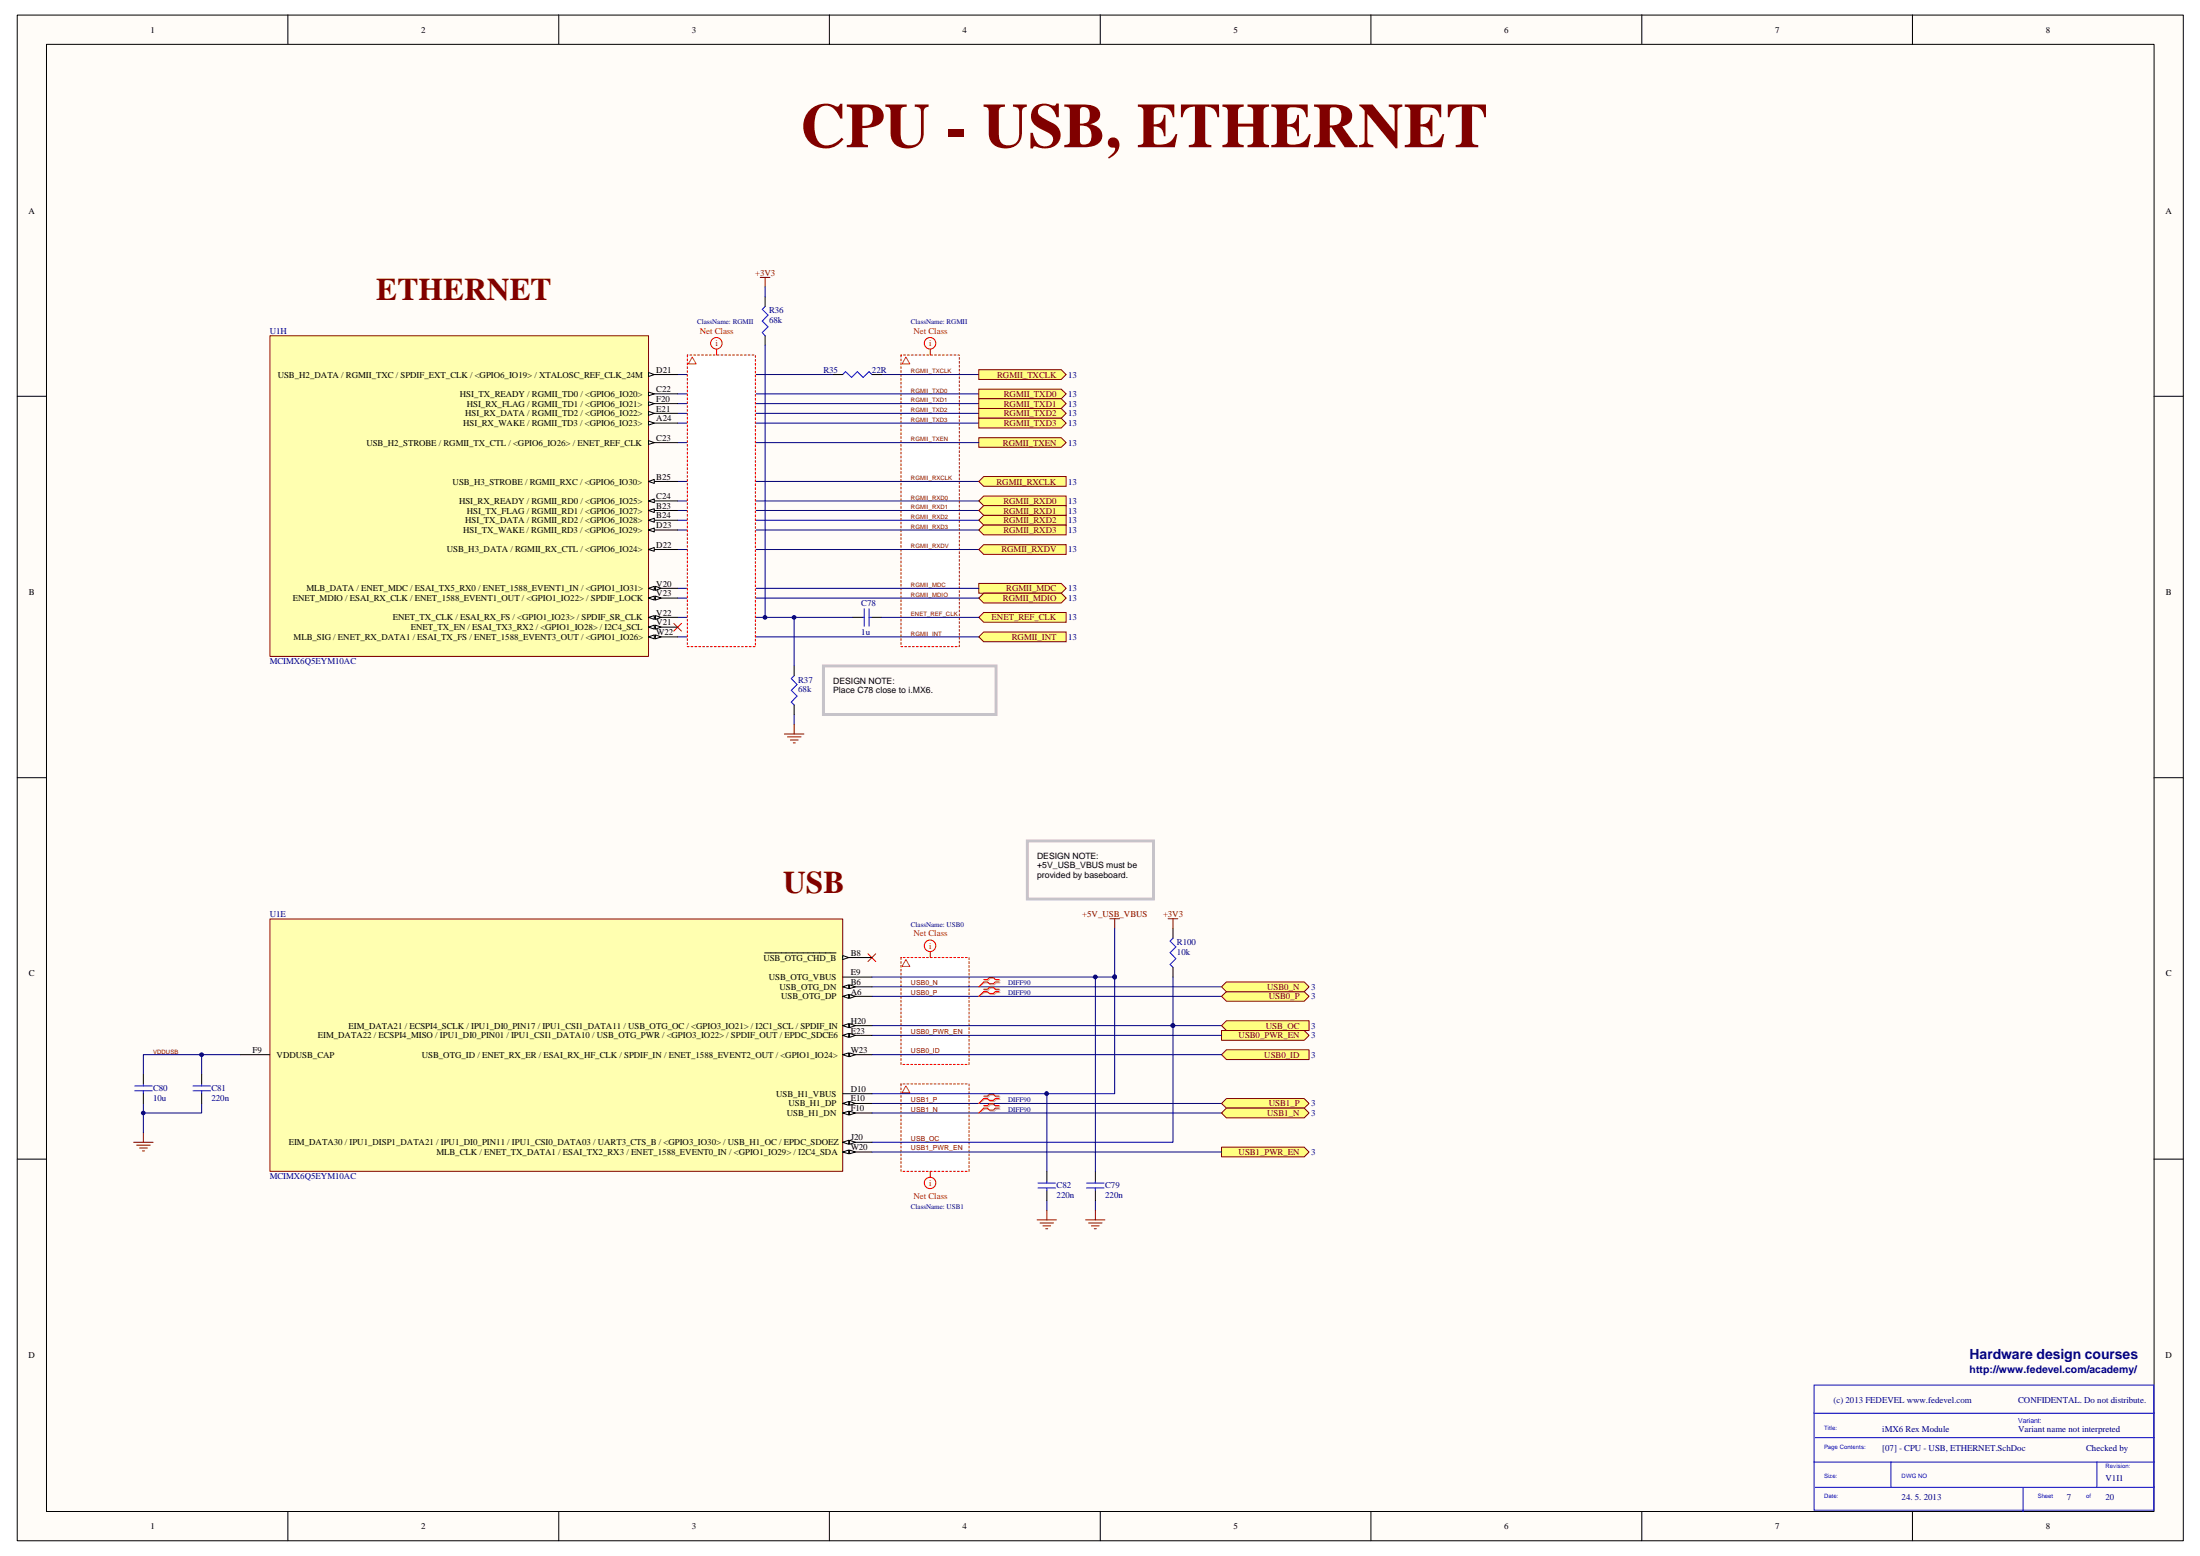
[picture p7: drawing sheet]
<svg xmlns="http://www.w3.org/2000/svg" width="420mm" height="297mm" viewBox="0 0 420 297" stroke-linecap="round" stroke-linejoin="round" font-family="sans-serif">
<path d="M3.3 2.9h413.7v291.2h-413.7z" fill="#fffcf8"/>
<path d="M3.3 2.9h413.7v291.2h-413.7z" fill="none" stroke="#000" stroke-width=".19"/>
<path d="M8.9 8.5h402.5v280h-402.5z" fill="#fffcf8"/>
<g fill="none" stroke="#000" stroke-width=".19">
<path d="M8.9 8.5h402.5v280h-402.5zM55 2.8v5.6M106.7 2.8v5.6M158.4 2.8v5.6M210.1 2.8v5.6M261.8 2.8v5.6M313.6 2.8v5.6M365.2 2.8v5.6M3.3 75.6h5.5M411.4 75.6h5.6M3.3 148.5h5.5M411.4 148.5h5.6"/>
<path d="M3.3 221.3h5.5M411.4 221.3h5.6M55 288.5v5.6M106.7 288.5v5.6M158.4 288.5v5.6M210.1 288.5v5.6M261.8 288.5v5.6M313.6 288.5v5.6M365.2 288.5v5.6"/>
</g>
<path d="M172.1 67.8h11.1v55.6h-11.1z" fill-rule="evenodd" fill="#fff"/>
<path d="M172.1 67.8h11.1v55.6h-11.1z" fill="none" stroke="#f00" stroke-width=".19" stroke-dasharray=".4 .4"/>
<path d="M173 68.2l.8 1.3h-1.5z" fill="none" stroke="#f33" stroke-width=".19"/>
<path d="M172.1 182.8h13v20.4h-13z" fill-rule="evenodd" fill="#fff"/>
<path d="M172.1 182.8h13v20.4h-13z" fill="none" stroke="#f00" stroke-width=".19" stroke-dasharray=".4 .4"/>
<path d="M173 183.2l.8 1.3h-1.5z" fill="none" stroke="#f33" stroke-width=".19"/>
<path d="M172.1 206.9h13v16.7h-13z" fill-rule="evenodd" fill="#fff"/>
<path d="M172.1 206.9h13v16.7h-13z" fill="none" stroke="#f00" stroke-width=".19" stroke-dasharray=".4 .4"/>
<path d="M173 207.3l.8 1.3h-1.5z" fill="none" stroke="#f33" stroke-width=".19"/>
<path d="M38.5 201.3v3.8" fill="none" stroke="#000080" stroke-width=".19"/>
<circle cx="38.5" cy="201.3" r=".35" fill="#000080"/>
<g fill="none" stroke="#000080" stroke-width=".19">
<path d="M38.5 210.7v1.8h-11.1M199.9 229.2v1.9M209.2 229.2v1.9"/>
<circle cx="38.5" cy="201.3" r=".35"/>
</g>
<g fill="none" stroke="#800000" stroke-width=".19">
<path d="M25.5 218.1h3.7M26.1 218.6h2.6M26.7 219.2h1.4M27.2 219.7h.4M27.4 216.2v1.9M198.1 232.9h3.6M198.6 233.5h2.6M199.2 234h1.4M199.7 234.6h.4M199.9 231.1v1.8M207.3 232.9h3.7M207.9 233.5h2.6"/>
<path d="M208.4 234h1.5M209 234.6h.4M209.2 231.1v1.8"/>
</g>
<circle cx="27.4" cy="212.5" r=".35" fill="#000080"/>
<g fill="none" stroke="#000080" stroke-width=".19">
<path d="M129.4 75.2h57.5M129.4 77h57.5M129.4 78.9h57.5M168.4 71.5h18.5M129.4 80.8h57.5M129.4 91.9h57.5M129.4 95.6h57.5M129.4 97.5h57.5M129.4 99.3h57.5M129.4 101.2h57.5M129.4 104.9h57.5M151.7 136.4v1.9"/>
<path d="M27.4 210.7v5.5M45.9 201.3h-18.5v3.8"/>
<circle cx="27.4" cy="212.5" r=".35"/>
</g>
<path d="M145.2 53h1.9M146.1 53v1.8M151.7 138.3v1.8M149.8 140.1h3.7M150.4 140.7h2.6M150.9 141.3h1.5M151.5 141.8h.4" fill="none" stroke="#800000" stroke-width=".19"/>
<path d="M157.3 127.1h32.9v9.3h-32.9z" fill="none" stroke="#c6c3c6" stroke-width=".56"/>
<path d="M186.9 70.6h15.8l.9 .9-.9 .9h-15.8z" fill-rule="evenodd" fill="#ffff80"/>
<path d="M186.9 70.6h15.8l.9 .9-.9 .9h-15.8z" fill="none" stroke="#800000" stroke-width=".19"/>
<path d="M186.9 74.3h15.8l.9 .9-.9 .9h-15.8z" fill-rule="evenodd" fill="#ffff80"/>
<path d="M186.9 74.3h15.8l.9 .9-.9 .9h-15.8z" fill="none" stroke="#800000" stroke-width=".19"/>
<path d="M186.9 76.1h15.8l.9 .9-.9 1h-15.8z" fill-rule="evenodd" fill="#ffff80"/>
<path d="M186.9 76.1h15.8l.9 .9-.9 1h-15.8z" fill="none" stroke="#800000" stroke-width=".19"/>
<path d="M186.9 78h15.8l.9 .9-.9 .9h-15.8z" fill-rule="evenodd" fill="#ffff80"/>
<path d="M186.9 78h15.8l.9 .9-.9 .9h-15.8z" fill="none" stroke="#800000" stroke-width=".19"/>
<path d="M186.9 79.8h15.8l.9 1-.9 .9h-15.8z" fill-rule="evenodd" fill="#ffff80"/>
<path d="M186.9 79.8h15.8l.9 1-.9 .9h-15.8z" fill="none" stroke="#800000" stroke-width=".19"/>
<path d="M186.9 83.6h15.8l.9 .9-.9 .9h-15.8z" fill-rule="evenodd" fill="#ffff80"/>
<path d="M186.9 83.6h15.8l.9 .9-.9 .9h-15.8z" fill="none" stroke="#800000" stroke-width=".19"/>
<path d="M186.9 91.9l1-.9h15.7v1.8h-15.7z" fill-rule="evenodd" fill="#ffff80"/>
<path d="M186.9 91.9l1-.9h15.7v1.8h-15.7z" fill="none" stroke="#800000" stroke-width=".19"/>
<path d="M186.9 95.6l1-.9h15.7v1.8h-15.7z" fill-rule="evenodd" fill="#ffff80"/>
<path d="M186.9 95.6l1-.9h15.7v1.8h-15.7z" fill="none" stroke="#800000" stroke-width=".19"/>
<path d="M186.9 97.5l1-1h15.7v1.9h-15.7z" fill-rule="evenodd" fill="#ffff80"/>
<path d="M186.9 97.5l1-1h15.7v1.9h-15.7z" fill="none" stroke="#800000" stroke-width=".19"/>
<path d="M186.9 99.3l1-.9h15.7v1.8h-15.7z" fill-rule="evenodd" fill="#ffff80"/>
<path d="M186.9 99.3l1-.9h15.7v1.8h-15.7z" fill="none" stroke="#800000" stroke-width=".19"/>
<path d="M186.9 101.2l1-1h15.7v1.9h-15.7z" fill-rule="evenodd" fill="#ffff80"/>
<path d="M186.9 101.2l1-1h15.7v1.9h-15.7z" fill="none" stroke="#800000" stroke-width=".19"/>
<path d="M186.9 104.9l1-.9h15.7v1.8h-15.7z" fill-rule="evenodd" fill="#ffff80"/>
<path d="M186.9 104.9l1-.9h15.7v1.8h-15.7z" fill="none" stroke="#800000" stroke-width=".19"/>
<path d="M186.9 111.4h15.8l.9 .9-.9 .9h-15.8z" fill-rule="evenodd" fill="#ffff80"/>
<path d="M186.9 111.4h15.8l.9 .9-.9 .9h-15.8z" fill="none" stroke="#800000" stroke-width=".19"/>
<path d="M186.9 114.2l1-1h14.8l.9 1-.9 .9h-14.8z" fill-rule="evenodd" fill="#ffff80"/>
<path d="M186.9 114.2l1-1h14.8l.9 1-.9 .9h-14.8z" fill="none" stroke="#800000" stroke-width=".19"/>
<path d="M186.9 121.6l1-1h15.7v1.9h-15.7z" fill-rule="evenodd" fill="#ffff80"/>
<path d="M186.9 121.6l1-1h15.7v1.9h-15.7z" fill="none" stroke="#800000" stroke-width=".19"/>
<path d="M186.9 117.9l1-1h15.7v1.9h-15.7z" fill-rule="evenodd" fill="#ffff80"/>
<path d="M186.9 117.9l1-1h15.7v1.9h-15.7z" fill="none" stroke="#800000" stroke-width=".19"/>
<g fill="none" stroke="#f00" stroke-width=".19">
<path d="M177.7 66.7v1.1"/>
<circle cx="177.6" cy="65.5" r="1.1"/>
</g>
<path d="M160.9 71.5l.6-.5 1.1 1.1 1.1-1.1 1.1 1.1 1.2-1.1 .5 .5" fill="none" stroke="#00f" stroke-width=".19"/>
<path d="M159.1 71.5h1.8M166.5 71.5h1.9" fill="none" stroke="#000" stroke-width=".19"/>
<path d="M129.4 71.5h29.7M129.4 84.5h57.5M129.4 114.2h57.5M129.4 112.3h57.5M129.4 121.6h57.5" fill="none" stroke="#000080" stroke-width=".19"/>
<path d="M233.3 196.7h15.8l.9 1-.9 .9h-15.8z" fill-rule="evenodd" fill="#ffff80"/>
<path d="M233.3 196.7h15.8l.9 1-.9 .9h-15.8z" fill="none" stroke="#800000" stroke-width=".19"/>
<path d="M166.5 190.2h66.8M166.5 188.4h66.8" fill="none" stroke="#000080" stroke-width=".19"/>
<path d="M233.3 190.2l.9-.9h14.9l.9 .9-.9 .9h-14.9z" fill-rule="evenodd" fill="#ffff80"/>
<path d="M233.3 190.2l.9-.9h14.9l.9 .9-.9 .9h-14.9z" fill="none" stroke="#800000" stroke-width=".19"/>
<path d="M233.3 188.4l.9-.9h14.9l.9 .9-.9 .9h-14.9z" fill-rule="evenodd" fill="#ffff80"/>
<path d="M233.3 188.4l.9-.9h14.9l.9 .9-.9 .9h-14.9z" fill="none" stroke="#800000" stroke-width=".19"/>
<path d="M188 187.2h.8l.3-.4h.8l.4 .4h.7M188 189h.8l.3-.4h.8l.4 .4h.7M191 187.6h-.7l-.4 .4h-.8l-.3-.4h-.8l-1.1 .8M191 189.5h-.7l-.4 .4h-.8l-.3-.4h-.8l-1.1 .7" fill="none" stroke="#d0a19e" stroke-width=".19"/>
<path d="M187.9 187h.7l.4-.4h.7l.4 .4h.7M187.9 188.8h.7l.4-.3h.7l.4 .3h.7M190.8 187.5h-.7l-.4 .3h-.7l-.4-.3h-.7l-1 .9M190.8 189.3h-.7l-.4 .4h-.7l-.4-.4h-.7l-1 .9" fill="none" stroke="#f00" stroke-width=".19"/>
<path d="M166.5 197.7h66.8M166.5 195.8h57.5" fill="none" stroke="#000080" stroke-width=".19"/>
<circle cx="224" cy="195.8" r=".36" fill="#000080"/>
<circle cx="224" cy="195.8" r=".36" fill="none" stroke="#000080" stroke-width=".19"/>
<path d="M233.3 201.3l.9-.9h15.8v1.9h-15.8z" fill-rule="evenodd" fill="#ffff80"/>
<path d="M233.3 201.3l.9-.9h15.8v1.9h-15.8z" fill="none" stroke="#800000" stroke-width=".19"/>
<path d="M166.5 201.3h66.8" fill="none" stroke="#000080" stroke-width=".19"/>
<path d="M233.3 219h15.8l.9 .9-.9 1h-15.8z" fill-rule="evenodd" fill="#ffff80"/>
<path d="M233.3 219h15.8l.9 .9-.9 1h-15.8z" fill="none" stroke="#800000" stroke-width=".19"/>
<path d="M166.5 212.5h66.8M166.5 210.7h66.8" fill="none" stroke="#000080" stroke-width=".19"/>
<path d="M233.3 210.7l.9-1h14.9l.9 1-.9 .8h-14.9z" fill-rule="evenodd" fill="#ffff80"/>
<path d="M233.3 210.7l.9-1h14.9l.9 1-.9 .8h-14.9z" fill="none" stroke="#800000" stroke-width=".19"/>
<path d="M233.3 212.5l.9-1h14.9l.9 1-.9 .9h-14.9z" fill-rule="evenodd" fill="#ffff80"/>
<path d="M233.3 212.5l.9-1h14.9l.9 1-.9 .9h-14.9z" fill="none" stroke="#800000" stroke-width=".19"/>
<path d="M188 209.4h.8l.3-.4h.8l.4 .4h.7M188 211.3h.8l.3-.4h.8l.4 .4h.7M191 209.9h-.7l-.4 .4h-.8l-.3-.4h-.8l-1.1 .8M191 211.8h-.7l-.4 .3h-.8l-.3-.3h-.8l-1.1 .7" fill="none" stroke="#d0a19e" stroke-width=".19"/>
<g fill="none" stroke="#f00" stroke-width=".19">
<path d="M128.7 119l1.5 1.5M130.2 119l-1.5 1.5M165.8 182.1l1.4 1.5M167.2 182.1l-1.4 1.5M177.7 181.7v1.1M187.9 209.3h.7l.4-.4h.7l.4 .4h.7M187.9 211.1h.7l.4-.4h.7l.4 .4h.7M190.8 209.7h-.7l-.4 .4h-.7l-.4-.4h-.7l-1 1M190.8 211.5h-.7l-.4 .4h-.7l-.4-.4h-.7l-1 1M177.7 223.6v1.1"/>
<circle cx="177.6" cy="180.5" r="1.1"/>
<circle cx="177.6" cy="225.8" r="1.09"/>
</g>
<path d="M166.5 219.9h66.8M199.9 208.8v14.8" fill="none" stroke="#000080" stroke-width=".19"/>
<path d="M196.2 160.5h24.1v11.1h-24.1z" fill="none" stroke="#c6c3c6" stroke-width=".56"/>
<g fill="none" stroke="#00f" stroke-width=".19">
<path d="M146.1 58.5l-.5 .6 1.1 1.1-1.1 1.1 1.1 1.1-1.1 1.1 .5 .6M164.7 117.9h.3M165 116.2v3.3M166 117.9h.5M166 116.2v3.3M151.7 129l-.6 .5 1.1 1.2-1.1 1.1 1.1 1.1-1.1 1.1 .6 .6M25.7 208.2h3.4M25.7 207.3h3.4M27.4 206.9v.4M27.4 208.2v.6M36.9 208.2h3.3M36.9 207.3h3.3"/>
<path d="M38.5 206.9v.4M38.5 208.2v.6M198.2 226.8h3.4M198.2 225.8h3.4M199.9 225.5v.3M199.9 226.8v.5M207.5 226.8h3.4M207.5 225.8h3.4M209.2 225.5v.3M209.2 226.8v.5"/>
</g>
<g fill="none" stroke="#000" stroke-width=".19">
<path d="M146.1 56.6v1.9M146.1 64.1v1.8M162.8 117.9h1.9M166.5 117.9h1.9M151.7 127.1v1.9M151.7 134.6v1.8M27.4 205.1v1.8M27.4 208.8v1.9M38.5 205.1v1.8M38.5 208.8v1.9M199.9 223.6v1.9M199.9 227.3v1.9"/>
<path d="M209.2 223.6v1.9M209.2 227.3v1.9"/>
</g>
<circle cx="199.9" cy="208.8" r=".35" fill="#000080"/>
<g fill="none" stroke="#000080" stroke-width=".19">
<path d="M146.1 54.8v1.8M146.1 65.9v52M129.4 117.9h33.4M168.4 117.9h18.5"/>
<circle cx="199.9" cy="208.8" r=".35"/>
</g>
<path d="M212 175.4h1.8M212.9 175.4v1.8" fill="none" stroke="#800000" stroke-width=".19"/>
<circle cx="146.1" cy="117.9" r=".35" fill="#000080"/>
<g fill="none" stroke="#000080" stroke-width=".19">
<path d="M151.7 117.9v9.2"/>
<circle cx="146.1" cy="117.9" r=".35"/>
</g>
<circle cx="151.7" cy="117.9" r=".35" fill="#000080"/>
<g fill="none" stroke="#000080" stroke-width=".19">
<path d="M209.2 186.5v37.1M224 186.5v31.6h-57.5"/>
<circle cx="151.7" cy="117.9" r=".35"/>
</g>
<path d="M224 179.1l-.5 .6 1.1 1.1-1.1 1.1 1.1 1.1-1.1 1.1 .5 .6" fill="none" stroke="#00f" stroke-width=".19"/>
<path d="M224 177.2v1.9M224 184.7v1.8" fill="none" stroke="#000" stroke-width=".19"/>
<path d="M223.1 175.4h1.8M224 175.4v1.8" fill="none" stroke="#800000" stroke-width=".19"/>
<circle cx="209.2" cy="186.5" r=".36" fill="#000080"/>
<g fill="none" stroke="#000080" stroke-width=".19">
<path d="M212.9 186.5v22.3h-46.4"/>
<circle cx="209.2" cy="186.5" r=".36"/>
</g>
<circle cx="212.9" cy="186.5" r=".35" fill="#000080"/>
<g fill="none" stroke="#000080" stroke-width=".19">
<path d="M166.5 186.5h46.4"/>
<circle cx="212.9" cy="186.5" r=".35"/>
</g>
<circle cx="212.9" cy="186.5" r=".35" fill="#000080"/>
<g fill="none" stroke="#000080" stroke-width=".19">
<path d="M212.9 177.2v9.3"/>
<circle cx="212.9" cy="186.5" r=".35"/>
</g>
<circle cx="212.9" cy="186.5" r=".35" fill="#000080"/>
<g fill="none" stroke="#000080" stroke-width=".19">
<path d="M224 195.8h9.3"/>
<circle cx="212.9" cy="186.5" r=".35"/>
</g>
<circle cx="224" cy="195.8" r=".36" fill="#000080"/>
<circle cx="224" cy="195.8" r=".36" fill="none" stroke="#000080" stroke-width=".19"/>
<path d="M233.3 195.8l.9-.9h15.8v1.8h-15.8z" fill-rule="evenodd" fill="#ffff80"/>
<path d="M233.3 195.8l.9-.9h15.8v1.8h-15.8z" fill="none" stroke="#800000" stroke-width=".19"/>
<path d="M51.6 64.1h72.3v61.2h-72.3z" fill="#ffffb0"/>
<path d="M51.6 64.1h72.3v61.2h-72.3z" fill="none" stroke="#800000" stroke-width=".19"/>
<path d="M123.9 71.5h5.5" fill="none" stroke="#000" stroke-width=".19"/>
<path d="M123.9 71.1l1.1 .4-1.1 .4z" fill="#fffcf8"/>
<path d="M123.9 71.1l1.1 .4-1.1 .4zM123.9 75.2h5.5" fill="none" stroke="#000" stroke-width=".19"/>
<path d="M123.9 74.8l1.1 .4-1.1 .4z" fill="#fffcf8"/>
<path d="M123.9 74.8l1.1 .4-1.1 .4zM123.9 77h5.5" fill="none" stroke="#000" stroke-width=".19"/>
<path d="M123.9 76.7l1.1 .3-1.1 .4z" fill="#fffcf8"/>
<path d="M123.9 76.7l1.1 .3-1.1 .4zM123.9 78.9h5.5" fill="none" stroke="#000" stroke-width=".19"/>
<path d="M123.9 78.5l1.1 .4-1.1 .4z" fill="#fffcf8"/>
<path d="M123.9 78.5l1.1 .4-1.1 .4zM123.9 80.8h5.5" fill="none" stroke="#000" stroke-width=".19"/>
<path d="M123.9 80.4l1.1 .4-1.1 .4z" fill="#fffcf8"/>
<path d="M123.9 80.4l1.1 .4-1.1 .4zM123.9 104.9h5.5" fill="none" stroke="#000" stroke-width=".19"/>
<path d="M123.9 104.9l1.1-.4v.7z" fill="#fffcf8"/>
<path d="M123.9 95.6h5.5M123.9 104.9l1.1-.4v.7z" fill="none" stroke="#000" stroke-width=".19"/>
<path d="M123.9 95.6l1.1-.4v.8z" fill="#fffcf8"/>
<path d="M123.9 95.6l1.1-.4v.8zM123.9 84.5h5.5" fill="none" stroke="#000" stroke-width=".19"/>
<path d="M123.9 84.1l1.1 .4-1.1 .3z" fill="#fffcf8"/>
<path d="M123.9 84.1l1.1 .4-1.1 .3zM123.9 97.5h5.5" fill="none" stroke="#000" stroke-width=".19"/>
<path d="M123.9 97.5l1.1-.4v.7z" fill="#fffcf8"/>
<path d="M123.9 97.5l1.1-.4v.7zM123.9 99.3h5.5" fill="none" stroke="#000" stroke-width=".19"/>
<path d="M123.9 99.3l1.1-.4v.8z" fill="#fffcf8"/>
<path d="M123.9 99.3l1.1-.4v.8zM123.9 101.2h5.5" fill="none" stroke="#000" stroke-width=".19"/>
<path d="M123.9 101.2l1.1-.4v.8z" fill="#fffcf8"/>
<path d="M123.9 91.9h5.5M123.9 101.2l1.1-.4v.8z" fill="none" stroke="#000" stroke-width=".19"/>
<path d="M123.9 91.9l1.1-.4v.8z" fill="#fffcf8"/>
<path d="M123.9 91.9l1.1-.4v.8zM123.9 112.3h5.5" fill="none" stroke="#000" stroke-width=".19"/>
<path d="M123.9 112.3l1.1-.4v.8z" fill="#fffcf8"/>
<path d="M123.9 112.3l1.1-.4v.8z" fill="none" stroke="#000" stroke-width=".19"/>
<path d="M125.2 111.9l1.1 .4-1.1 .4z" fill="#fffcf8"/>
<path d="M123.9 114.2h5.5M125.2 111.9l1.1 .4-1.1 .4z" fill="none" stroke="#000" stroke-width=".19"/>
<path d="M123.9 114.2l1.1-.4v.8z" fill="#fffcf8"/>
<path d="M123.9 114.2l1.1-.4v.8z" fill="none" stroke="#000" stroke-width=".19"/>
<path d="M125.2 113.8l1.1 .4-1.1 .4z" fill="#fffcf8"/>
<path d="M123.9 117.9h5.5M125.2 113.8l1.1 .4-1.1 .4z" fill="none" stroke="#000" stroke-width=".19"/>
<path d="M123.9 117.9l1.1-.4v.7z" fill="#fffcf8"/>
<path d="M123.9 117.9l1.1-.4v.7z" fill="none" stroke="#000" stroke-width=".19"/>
<path d="M125.2 117.5l1.1 .4-1.1 .3z" fill="#fffcf8"/>
<path d="M125.2 117.5l1.1 .4-1.1 .3zM123.9 121.6h5.5" fill="none" stroke="#000" stroke-width=".19"/>
<path d="M123.9 121.6l1.1-.4v.8z" fill="#fffcf8"/>
<path d="M123.9 121.6l1.1-.4v.8z" fill="none" stroke="#000" stroke-width=".19"/>
<path d="M125.2 121.2l1.1 .4-1.1 .4z" fill="#fffcf8"/>
<path d="M123.9 119.7h5.5M125.2 121.2l1.1 .4-1.1 .4z" fill="none" stroke="#000" stroke-width=".19"/>
<path d="M123.9 119.7l1.1-.4v.8z" fill="#fffcf8"/>
<path d="M123.9 119.7l1.1-.4v.8z" fill="none" stroke="#000" stroke-width=".19"/>
<path d="M125.2 119.3l1.1 .4-1.1 .4z" fill="#fffcf8"/>
<path d="M125.2 119.3l1.1 .4-1.1 .4z" fill="none" stroke="#000" stroke-width=".19"/>
<path d="M51.6 175.5h109.3v48.1h-109.3z" fill="#ffffb0"/>
<path d="M51.6 175.4h109.3v48.2h-109.3z" fill="none" stroke="#800000" stroke-width=".19"/>
<path d="M160.9 186.5h5.6M160.9 182.8h5.6" fill="none" stroke="#000" stroke-width=".19"/>
<path d="M160.9 182.4l1.2 .4-1.2 .4z" fill="#fffcf8"/>
<path d="M146 181.9h13.7M160.9 182.4l1.2 .4-1.2 .4zM160.9 188.4h5.6" fill="none" stroke="#000" stroke-width=".19"/>
<path d="M160.9 188.4l1.2-.4v.7z" fill="#fffcf8"/>
<path d="M160.9 188.4l1.2-.4v.7z" fill="none" stroke="#000" stroke-width=".19"/>
<path d="M162.3 188l1.1 .4-1.1 .3z" fill="#fffcf8"/>
<path d="M160.9 190.2h5.6M162.3 188l1.1 .4-1.1 .3z" fill="none" stroke="#000" stroke-width=".19"/>
<path d="M160.9 190.2l1.2-.3v.7z" fill="#fffcf8"/>
<path d="M160.9 190.2l1.2-.3v.7z" fill="none" stroke="#000" stroke-width=".19"/>
<path d="M162.3 189.9l1.1 .3-1.1 .4z" fill="#fffcf8"/>
<path d="M162.3 189.9l1.1 .3-1.1 .4zM160.9 210.7h5.6" fill="none" stroke="#000" stroke-width=".19"/>
<path d="M160.9 210.7l1.2-.4v.7z" fill="#fffcf8"/>
<path d="M160.9 210.7l1.2-.4v.7z" fill="none" stroke="#000" stroke-width=".19"/>
<path d="M162.3 210.3l1.1 .4-1.1 .3z" fill="#fffcf8"/>
<path d="M160.9 212.5h5.6M162.3 210.3l1.1 .4-1.1 .3z" fill="none" stroke="#000" stroke-width=".19"/>
<path d="M160.9 212.5l1.2-.4v.8z" fill="#fffcf8"/>
<path d="M160.9 212.5l1.2-.4v.8z" fill="none" stroke="#000" stroke-width=".19"/>
<path d="M162.3 212.1l1.1 .4-1.1 .4z" fill="#fffcf8"/>
<path d="M45.9 201.3h5.6M160.9 208.8h5.6M160.9 201.3h5.6M162.3 212.1l1.1 .4-1.1 .4z" fill="none" stroke="#000" stroke-width=".19"/>
<path d="M160.9 201.3l1.2-.3v.7z" fill="#fffcf8"/>
<path d="M160.9 201.3l1.2-.3v.7z" fill="none" stroke="#000" stroke-width=".19"/>
<path d="M162.3 201l1.1 .3-1.1 .4z" fill="#fffcf8"/>
<path d="M160.9 195.8h5.6M162.3 201l1.1 .3-1.1 .4z" fill="none" stroke="#000" stroke-width=".19"/>
<path d="M160.9 195.8l1.2-.4v.8z" fill="#fffcf8"/>
<path d="M160.9 195.8l1.2-.4v.8z" fill="none" stroke="#000" stroke-width=".19"/>
<path d="M162.3 195.4l1.1 .4-1.1 .4z" fill="#fffcf8"/>
<path d="M160.9 197.7h5.6M162.3 195.4l1.1 .4-1.1 .4z" fill="none" stroke="#000" stroke-width=".19"/>
<path d="M160.9 197.7l1.2-.4v.7z" fill="#fffcf8"/>
<path d="M160.9 197.7l1.2-.4v.7z" fill="none" stroke="#000" stroke-width=".19"/>
<path d="M162.3 197.3l1.1 .4-1.1 .3z" fill="#fffcf8"/>
<path d="M162.3 197.3l1.1 .4-1.1 .3zM160.9 219.9h5.6" fill="none" stroke="#000" stroke-width=".19"/>
<path d="M160.9 219.9l1.2-.4v.8z" fill="#fffcf8"/>
<path d="M160.9 219.9l1.2-.4v.8z" fill="none" stroke="#000" stroke-width=".19"/>
<path d="M162.3 219.5l1.1 .4-1.1 .4z" fill="#fffcf8"/>
<path d="M160.9 218.1h5.6M162.3 219.5l1.1 .4-1.1 .4z" fill="none" stroke="#000" stroke-width=".19"/>
<path d="M160.9 218.1l1.2-.4v.7z" fill="#fffcf8"/>
<path d="M160.9 218.1l1.2-.4v.7z" fill="none" stroke="#000" stroke-width=".19"/>
<path d="M162.3 217.7l1.1 .4-1.1 .3z" fill="#fffcf8"/>
<path d="M162.3 217.7l1.1 .4-1.1 .3z" fill="none" stroke="#000" stroke-width=".19"/>
<path d="M131.3 67.8h13v55.6h-13z" fill-rule="evenodd" fill="#fff"/>
<path d="M131.3 67.8h13v55.6h-13z" fill="none" stroke="#f00" stroke-width=".19" stroke-dasharray=".4 .4"/>
<path d="M132.2 68.2l.8 1.3h-1.5z" fill="none" stroke="#f33" stroke-width=".19"/>
<g fill="none" stroke="#f00" stroke-width=".19">
<path d="M136.9 66.7v1.1"/>
<circle cx="136.8" cy="65.5" r="1.1"/>
</g>
<path d="M346.4 264.4h64.9v23.9h-64.9zM346.4 269.8h65M346.4 279.1h65M346.7 274.4h64.7M361.1 279.1v4.8M400.5 279.1v4.8M346.7 283.9h64.7M386.4 283.9v4.6" fill="none" stroke="#00f" stroke-width=".19"/>
<text font-size="12.1" fill="#800000" x="152.8" y="28.1">CPU - USB, ETHERNET</text>
<g font-size="6" fill="#800000">
<text x="71.9" y="57.2">ETHERNET</text>
<text x="149.6" y="170.4">USB</text>
</g>
<text font-size="2.7" fill="#000080" x="376.2" y="259.4">Hardware design courses</text>
<text font-size="2" fill="#000080" x="376.2" y="262.2">http://www.fedevel.com/academy/</text>
<g font-size="1.7">
<text x="28.7" y="6.2">1</text>
<text x="80.4" y="6.2">2</text>
<text x="132.2" y="6.2">3</text>
<text x="183.8" y="6.2">4</text>
<text x="235.6" y="6.2">5</text>
<text x="287.3" y="6.2">6</text>
<text x="339" y="6.2">7</text>
<text x="390.7" y="6.2">8</text>
<text x="5.5" y="40.8">A</text>
<text x="413.6" y="40.8">A</text>
<text x="125.3" y="71.2">D21</text>
<text x="53" y="72.1">USB_H2_DATA / RGMII_TXC / SPDIF_EXT_CLK / &lt;GPIO6_IO19&gt; / XTALOSC_REF_CLK_24M</text>
<text x="87.8" y="75.8">HSI_TX_READY / RGMII_TD0 / &lt;GPIO6_IO20&gt;</text>
<text x="89.1" y="77.6">HSI_RX_FLAG / RGMII_TD1 / &lt;GPIO6_IO21&gt;</text>
<text x="125.3" y="76.7">F20</text>
<text x="125.3" y="74.8">C22</text>
<text x="88.5" y="81.4">HSI_RX_WAKE / RGMII_TD3 / &lt;GPIO6_IO23&gt;</text>
<text x="88.8" y="79.5">HSI_RX_DATA / RGMII_TD2 / &lt;GPIO6_IO22&gt;</text>
<text x="125.3" y="80.4">A24</text>
<text x="125.3" y="78.6">E21</text>
<text x="70" y="85">USB_H2_STROBE / RGMII_TX_CTL / &lt;GPIO6_IO26&gt; / ENET_REF_CLK</text>
<text x="125.3" y="84.1">C23</text>
<text x="86.4" y="92.5">USB_H3_STROBE / RGMII_RXC / &lt;GPIO6_IO30&gt;</text>
<text x="125.3" y="91.6">B25</text>
<text x="125.3" y="95.2">C24</text>
<text x="87.7" y="96.2">HSI_RX_READY / RGMII_RD0 / &lt;GPIO6_IO25&gt;</text>
<text x="88.5" y="101.8">HSI_TX_WAKE / RGMII_RD3 / &lt;GPIO6_IO29&gt;</text>
<text x="88.8" y="99.9">HSI_TX_DATA / RGMII_RD2 / &lt;GPIO6_IO28&gt;</text>
<text x="89.1" y="98">HSI_TX_FLAG / RGMII_RD1 / &lt;GPIO6_IO27&gt;</text>
<text x="125.3" y="100.8">D23</text>
<text x="125.3" y="99">B24</text>
<text x="125.3" y="97.1">B23</text>
<text x="85.3" y="105.5">USB_H3_DATA / RGMII_RX_CTL / &lt;GPIO6_IO24&gt;</text>
<text x="125.3" y="104.6">D22</text>
<text x="5.5" y="113.6">B</text>
<text x="58.5" y="112.9">MLB_DATA / ENET_MDC / ESAI_TX5_RX0 / ENET_1588_EVENT1_IN / &lt;GPIO1_IO31&gt;</text>
<text x="125.3" y="112">V20</text>
<text x="125.3" y="113.8">V23</text>
<text x="413.6" y="113.6">B</text>
<text x="55.9" y="114.8">ENET_MDIO / ESAI_RX_CLK / ENET_1588_EVENT1_OUT / &lt;GPIO1_IO22&gt; / SPDIF_LOCK</text>
<text x="75" y="118.4">ENET_TX_CLK / ESAI_RX_FS / &lt;GPIO1_IO23&gt; / SPDIF_SR_CLK</text>
<text x="125.3" y="117.5">V22</text>
<text x="125.3" y="119.4">V21</text>
<text x="56.1" y="122.2">MLB_SIG / ENET_RX_DATA1 / ESAI_TX_FS / ENET_1588_EVENT3_OUT / &lt;GPIO1_IO26&gt;</text>
<text x="78.4" y="120.3">ENET_TX_EN / ESAI_TX3_RX2 / &lt;GPIO1_IO28&gt; / I2C4_SCL</text>
<text x="125.3" y="121.2">W22</text>
<text x="159.1" y="130.5">DESIGN NOTE:</text>
<text x="159.1" y="132.4">Place C78 close to i.MX6.</text>
<text x="198.1" y="163.9">DESIGN NOTE:</text>
<text x="198.1" y="165.7">+5V_USB_VBUS must be</text>
<text x="198.1" y="167.6">provided by baseboard.</text>
<text x="145.8" y="183.4">USB_OTG_CHD_B</text>
<text x="162.5" y="182.5">B8</text>
<text x="5.5" y="186.4">C</text>
<text x="146.8" y="187.1">USB_OTG_VBUS</text>
<text x="148.9" y="188.9">USB_OTG_DN</text>
<text x="149.2" y="190.8">USB_OTG_DP</text>
<text x="162.5" y="186.2">E9</text>
<text x="162.5" y="189.9">A6</text>
<text x="162.5" y="188">B6</text>
<text x="413.6" y="186.4">C</text>
<text x="66.6" y="196.4">EIM_DATA21 / ECSPI4_SCLK / IPU1_DI0_PIN17 / IPU1_CSI1_DATA11 / USB_OTG_OC / &lt;GPIO3_IO21&gt; / I2C1_SCL / SPDIF_IN</text>
<text x="162.5" y="197.3">E23</text>
<text x="162.5" y="195.5">H20</text>
<text x="48.2" y="201">F9</text>
<text x="52.8" y="201.9">VDDUSB_CAP</text>
<text x="60.7" y="198.2">EIM_DATA22 / ECSPI4_MISO / IPU1_DI0_PIN01 / IPU1_CSI1_DATA10 / USB_OTG_PWR / &lt;GPIO3_IO22&gt; / SPDIF_OUT / EPDC_SDCE6</text>
<text x="80.5" y="201.9">USB_OTG_ID / ENET_RX_ER / ESAI_RX_HF_CLK / SPDIF_IN / ENET_1588_EVENT2_OUT / &lt;GPIO1_IO24&gt;</text>
<text x="162.5" y="201">W23</text>
<text x="148.2" y="209.4">USB_H1_VBUS</text>
<text x="162.5" y="208.4">D10</text>
<text x="150.3" y="213.1">USB_H1_DN</text>
<text x="150.6" y="211.2">USB_H1_DP</text>
<text x="162.5" y="212.1">F10</text>
<text x="162.5" y="210.3">E10</text>
<text x="55.1" y="218.7">EIM_DATA30 / IPU1_DISP1_DATA21 / IPU1_DI0_PIN11 / IPU1_CSI0_DATA03 / UART3_CTS_B / &lt;GPIO3_IO30&gt; / USB_H1_OC / EPDC_SDOEZ</text>
<text x="83.3" y="220.5">MLB_CLK / ENET_TX_DATA1 / ESAI_TX2_RX3 / ENET_1588_EVENT0_IN / &lt;GPIO1_IO29&gt; / I2C4_SDA</text>
<text x="162.5" y="219.6">W20</text>
<text x="162.5" y="217.7">J20</text>
<text x="5.5" y="259.2">D</text>
<text x="413.6" y="259.2">D</text>
<text x="28.7" y="291.9">1</text>
<text x="80.4" y="291.9">2</text>
<text x="132.2" y="291.9">3</text>
<text x="183.8" y="291.9">4</text>
<text x="235.6" y="291.9">5</text>
<text x="287.3" y="291.9">6</text>
<text x="339" y="291.9">7</text>
<text x="390.7" y="291.9">8</text>
</g>
<g font-size="1.7" fill="#800000">
<text x="144.2" y="52.6">+3V3</text>
<text x="190.4" y="72.1">RGMII_TXCLK</text>
<text x="191.7" y="75.8">RGMII_TXD0</text>
<text x="191.7" y="77.6">RGMII_TXD1</text>
<text x="191.7" y="79.5">RGMII_TXD2</text>
<text x="191.7" y="81.4">RGMII_TXD3</text>
<text x="191.5" y="85">RGMII_TXEN</text>
<text x="190.3" y="92.5">RGMII_RXCLK</text>
<text x="191.6" y="96.2">RGMII_RXD0</text>
<text x="191.6" y="98">RGMII_RXD1</text>
<text x="191.6" y="99.9">RGMII_RXD2</text>
<text x="191.6" y="101.8">RGMII_RXD3</text>
<text x="191.3" y="105.5">RGMII_RXDV</text>
<text x="192.2" y="112.9">RGMII_MDC</text>
<text x="189.4" y="118.4">ENET_REF_CLK</text>
<text x="191.5" y="114.8">RGMII_MDIO</text>
<text x="193.2" y="122.2">RGMII_INT</text>
<text x="206.7" y="175">+5V_USB_VBUS</text>
<text x="222.1" y="175">+3V3</text>
<text x="242" y="188.9">USB0_N</text>
<text x="242.3" y="190.8">USB0_P</text>
<text x="241.8" y="196.4">USB_OC</text>
<text x="236.5" y="198.2">USB0_PWR_EN</text>
<text x="241.5" y="201.9">USB0_ID</text>
<text x="242" y="213.1">USB1_N</text>
<text x="242.3" y="211.2">USB1_P</text>
<text x="236.5" y="220.5">USB1_PWR_EN</text>
</g>
<g font-size="1.7" fill="#000080">
<text x="146.9" y="59.8">R36</text>
<text x="51.5" y="63.7">U1H</text>
<text x="146.9" y="61.7">68k</text>
<text x="157.3" y="71.2">R35</text>
<text x="166.5" y="71.2">22R</text>
<text x="204" y="72.1">13</text>
<text x="204" y="75.8">13</text>
<text x="204" y="77.6">13</text>
<text x="204" y="79.5">13</text>
<text x="204" y="81.4">13</text>
<text x="204" y="85">13</text>
<text x="204" y="92.5">13</text>
<text x="204" y="96.2">13</text>
<text x="204" y="98">13</text>
<text x="204" y="99.9">13</text>
<text x="204" y="101.8">13</text>
<text x="204" y="105.5">13</text>
<text x="204" y="112.9">13</text>
<text x="164.5" y="115.7">C78</text>
<text x="204" y="114.8">13</text>
<text x="204" y="118.4">13</text>
<text x="164.5" y="121.2">1u</text>
<text x="204" y="122.2">13</text>
<text x="51.5" y="126.8">MCIMX6Q5EYM10AC</text>
<text x="152.4" y="130.3">R37</text>
<text x="152.4" y="132.2">68k</text>
<text x="51.5" y="175">U1E</text>
<text x="224.8" y="180.4">R100</text>
<text x="224.8" y="182.3">10k</text>
<text x="250.4" y="190.8">3</text>
<text x="250.4" y="188.9">3</text>
<text x="250.4" y="196.4">3</text>
<text x="250.4" y="198.2">3</text>
<text x="250.4" y="201.9">3</text>
<text x="29.2" y="208.2">C80</text>
<text x="40.4" y="208.2">C81</text>
<text x="29.2" y="210.1">10u</text>
<text x="40.4" y="210.1">220n</text>
<text x="250.4" y="211.2">3</text>
<text x="250.4" y="213.1">3</text>
<text x="250.4" y="220.5">3</text>
<text x="51.5" y="225.1">MCIMX6Q5EYM10AC</text>
<text x="201.8" y="226.8">C82</text>
<text x="211.1" y="226.8">C79</text>
<text x="201.8" y="228.6">220n</text>
<text x="211.1" y="228.6">220n</text>
<text x="350.2" y="267.8">(c) 2013 FEDEVEL www.fedevel.com</text>
<text x="385.4" y="267.8">CONFIDENTAL. Do not distribute.</text>
<text x="359.5" y="273.3">iMX6 Rex Module</text>
<text x="385.4" y="273.3">Variant name not interpreted</text>
<text x="359.5" y="277.1">[07] - CPU - USB, ETHERNET.SchDoc</text>
<text x="398.4" y="277.1">Checked by</text>
<text x="363.2" y="286.3">24. 5. 2013</text>
<text x="394.7" y="286.3">7</text>
<text x="402.1" y="282.7">V1I1</text>
<text x="402.1" y="286.3">20</text>
</g>
<g font-size="1.7" fill="#f00">
<text x="133.6" y="63.7">Net Class</text>
<text x="174.4" y="63.7">Net Class</text>
<text x="136.6" y="66.1">i</text>
<text x="177.4" y="66.1">i</text>
<text x="174.4" y="178.7">Net Class</text>
<text x="177.4" y="181.1">i</text>
<text x="177.4" y="226.4">i</text>
<text x="174.4" y="228.9">Net Class</text>
</g>
<g font-size="1.4" fill="#000080">
<text x="133.1" y="61.9">ClassName: RGMII</text>
<text x="174" y="61.9">ClassName: RGMII</text>
<text x="174" y="177">ClassName: USB0</text>
<text x="192.5" y="188.1">DIFF90</text>
<text x="192.5" y="189.9">DIFF90</text>
<text x="192.5" y="210.4">DIFF90</text>
<text x="192.5" y="212.2">DIFF90</text>
<text x="174" y="230.8">ClassName: USB1</text>
</g>
<g font-size="1.3" fill="#800000">
<text x="174" y="189.9">USB0_P</text>
<text x="174" y="188.1">USB0_N</text>
<text x="174" y="197.4">USB0_PWR_EN</text>
<text x="174" y="201.1">USB0_ID</text>
<text x="174" y="210.4">USB1_P</text>
<text x="174" y="212.2">USB1_N</text>
<text x="174" y="219.6">USB1_PWR_EN</text>
<text x="174" y="217.8">USB_OC</text>
</g>
<text font-size="1.3" fill="#00f" x="385.4" y="271.6">Variant:</text>
<g font-size="1.1" fill="#800000">
<text x="174" y="71.2">RGMII_TXCLK</text>
<text x="174" y="75">RGMII_TXD0</text>
<text x="174" y="76.8">RGMII_TXD1</text>
<text x="174" y="78.7">RGMII_TXD2</text>
<text x="174" y="80.6">RGMII_TXD3</text>
<text x="174" y="84.2">RGMII_TXEN</text>
<text x="174" y="91.7">RGMII_RXCLK</text>
<text x="174" y="95.4">RGMII_RXD0</text>
<text x="174" y="97.2">RGMII_RXD1</text>
<text x="174" y="99.1">RGMII_RXD2</text>
<text x="174" y="101">RGMII_RXD3</text>
<text x="174" y="104.6">RGMII_RXDV</text>
<text x="174" y="112.1">RGMII_MDC</text>
<text x="174" y="113.9">RGMII_MDIO</text>
<text x="174" y="117.6">ENET_REF_CLK</text>
<text x="174" y="121.4">RGMII_INT</text>
<text x="29.2" y="201.1">VDDUSB</text>
</g>
<g font-size="1.1" fill="#00f">
<text x="348.3" y="272.9">Title:</text>
<text x="348.3" y="276.6">Page Contents:</text>
<text x="402.1" y="280.3">Revision:</text>
<text x="348.3" y="282.2">Size:</text>
<text x="348.3" y="285.9">Date:</text>
<text x="363.2" y="282.2">DWG NO</text>
<text x="389.2" y="285.9">Sheet</text>
<text x="398.4" y="285.9">of</text>
</g>
</svg>
